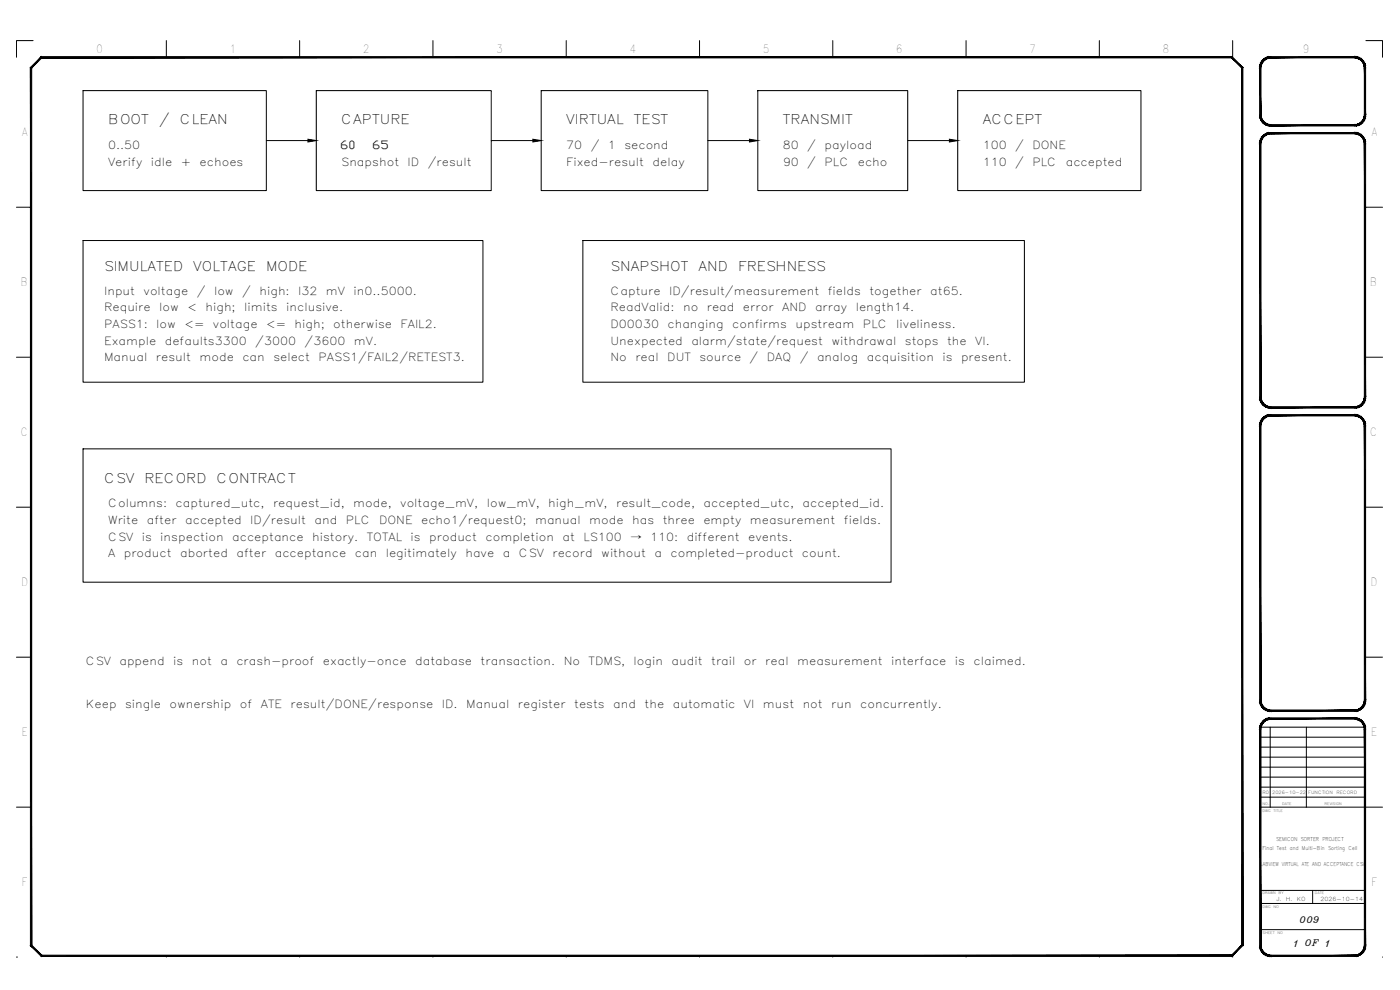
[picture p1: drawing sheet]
<svg xmlns="http://www.w3.org/2000/svg" width="420mm" height="297mm" viewBox="0 0 420 297" stroke-linecap="round" stroke-linejoin="round" font-family="sans-serif">
<g fill="none" stroke="#000" stroke-width=".3">
<path d="M9.9 12.2h-5v5M49.9 12.2v5M89.9 12.2v5M129.9 12.2v5M169.9 12.2v5M209.9 12.2v5M249.9 12.2v5M289.9 12.2v5M329.9 12.2v5M369.9 12.2v5M409.9 12.2h5v5M24.9 27.2h55v30h-55z"/>
<path d="M94.9 27.2h52.5v30h-52.5zM162.4 27.2h50v30h-50zM227.4 27.2h45v30h-45zM287.4 27.2h55v30h-55zM372.8 20.3v17.6M79.9 42.2h12.5M147.4 42.2h12.5M212.4 42.2h12.5M272.4 42.2h12.5M4.9 62.2h4.4M24.9 72.2h120v42.5h-120zM174.9 72.2h132.5v42.5h-132.5z"/>
<path d="M409.9 62.2h5M4.9 107.2h4.4M409.9 107.2h5M24.9 134.7h242.5v40h-242.5zM4.9 152.2h4.4M409.9 152.2h5M4.9 197.2h4.4M409.9 197.2h5M378.3 218.2h31.4M381.2 218.2v24M392.1 218.2v24M378.2 239.2h31.4"/>
<path d="M378.3 236.2h31.3M378.3 233.2h31.3M378.3 230.2h31.3M378.3 227.2h31.4M378.3 224.2h31.4M378.3 221.2h31.4M4.9 242.2h4.4M372.8 259.4v24.2M378.2 242.2h31.4M409.9 242.2h5M378.2 278.9h31.4M378.2 271.1h31.4"/>
<path d="M378.2 267.2h31.4M393.9 267.2v3.9M4.9 287.2h.1M49.9 286.8v.4M89.9 286.8v.4M129.9 286.8v.4M169.9 286.8v.4M209.9 286.8v.4M249.9 286.8v.4M289.9 286.8v.4M329.9 286.8v.4M369.9 286.5v.7"/>
<path d="M414.9 287.2h.1"/>
</g>
<g fill="#000" stroke="#000" stroke-width=".3">
<path d="M92.4 41.8l2.5 .4-2.5 .4zM159.9 41.8l2.5 .4-2.5 .4zM224.9 41.8l2.5 .4-2.5 .4zM284.9 41.8l2.5 .4-2.5 .4z"/>
<path d="M380.9 17h.5v.4zM380.9 17v.4h.5zM380.4 17.2l.5-.2v.4zM380.4 17.2l.1 .3 .4-.1zM379.9 17.3l.5-.1 .1 .3zM379.9 17.3l.2 .4 .4-.2zM379.4 17.6l.5-.3 .2 .4zM379.4 17.6l.3 .3 .4-.2zM379 18l.4-.4 .3 .3zM379 18l.3 .2 .4-.3zM379 18l.3 .2-.6 .2zM378.7 18.4l.3 .2 .3-.4zM378.7 18.4l.3 .2-.6 .2zM378.4 18.8l.4 .2 .2-.4zM378.4 18.8l.4 .2-.6 .3zM378.2 19.3l.4 .1 .2-.4zM378.2 19.3l.4 .1-.5 .4zM378.1 19.8l.4 .1 .1-.5zM378.1 19.8l.4 .1-.5 .4zM378.5 19.9l-.5 .4h.4z"/>
<path d="M381.4 17.4h25.1v-.4zM381.4 17h25.1l-25.1 .4z"/>
<path d="M378 34.5h.4l-.3 .5zM378.4 34.5l-.3 .5 .4-.1zM378.1 35l.4-.1-.3 .6zM378.5 34.9l-.3 .6 .4-.1zM378.2 35.5l.4-.1-.2 .6zM378.6 35.4l-.2 .6 .4-.2zM378.4 36l.4-.2-.1 .6zM378.8 35.8l-.1 .6 .3-.2zM378.7 36.4l.3-.2v.6zM379 36.2v.6l.3-.3zM379 36.8l.3-.3 .1 .7zM379.3 36.5l.1 .7 .3-.4zM379.7 36.8l.2 .6-.5-.2zM379.7 36.8l.2 .6 .2-.3zM380.1 37.1l.3 .5-.5-.2zM380.1 37.1l.3 .5 .1-.3zM380.5 37.3l.4 .5-.5-.2zM380.5 37.3l.4 .5v-.4zM380.9 37.4l.5 .4h-.5zM380.9 37.4l.5 .4v-.4z"/>
<path d="M378 20.3l.4 14.2v-14.2zM378 20.3l.4 14.2h-.4z"/>
<path d="M380.9 39.8h.5v.3zM380.9 39.8v.4l.5-.1zM380.4 39.9l.5-.1v.4zM380.4 39.9l.1 .4 .4-.1zM379.9 40.1l.5-.2 .1 .4zM379.9 40.1l.2 .4 .4-.2zM379.4 40.4l.5-.3 .2 .4zM379.4 40.4l.3 .3 .4-.2zM379 40.7l.4-.3 .3 .3zM379 40.7l.3 .3 .4-.3zM379 40.7l.3 .3-.6 .1zM378.7 41.1l.3 .3 .3-.4zM378.7 41.1l.3 .3-.6 .2zM378.4 41.6l.4 .2 .2-.4zM378.4 41.6l.4 .2-.6 .3zM378.2 42.1l.4 .1 .2-.4zM378.2 42.1l.4 .1-.5 .4zM378.1 42.6h.4l.1-.4zM378.1 42.6h.4l-.5 .5zM378.5 42.6l-.5 .5h.4z"/>
<path d="M381.4 37.8h25.1v-.4zM381.4 37.4h25.1l-25.1 .4z"/>
<path d="M406.5 37.4l.5 .4h-.5zM406.5 37.4l.5 .4v-.4zM407 37.4l.5 .2-.5 .2zM407 37.4l.5 .2-.1-.3zM407.4 37.3l.6 .1-.5 .2zM407.4 37.3l.6 .1-.2-.3zM407.8 37.1l.7 .1-.5 .2zM407.8 37.1l.7 .1-.3-.4zM408.2 36.8h.7l-.4 .4zM408.2 36.8h.7l-.3-.3zM408.6 36.5l.6-.1-.3 .4zM408.9 36.2l-.3 .3 .6-.1zM408.9 36.2l.6-.2-.3 .4zM409.1 35.8l-.2 .4 .6-.2zM409.1 35.8l.6-.3-.2 .5zM409.3 35.4l-.2 .4 .6-.3zM409.3 35.4l.5-.4-.1 .5zM409.4 34.9l-.1 .5 .5-.4zM409.8 34.5v.5l-.4-.1zM409.5 34.5l-.1 .4 .4-.4z"/>
<path d="M409.5 20.3l.3 14.2v-14.2zM409.5 20.3l.3 14.2h-.3z"/>
<path d="M409.8 19.8v.5h-.3zM409.4 19.9l.1 .4 .3-.5zM409.7 19.3l.1 .5-.4 .1zM409.3 19.4l.1 .5 .3-.6zM409.5 18.8l.2 .5-.4 .1zM409.1 19l.2 .4 .2-.6zM409.2 18.4l.3 .4-.4 .2zM408.9 18.6l.2 .4 .1-.6zM408.9 18l.3 .4-.3 .2zM408.9 18l-.3 .2 .3 .4zM408.5 17.6l.4 .4-.3 .2zM408.5 17.6l-.3 .3 .4 .3zM408 17.3l.5 .3-.3 .3zM408 17.3l-.2 .4 .4 .2zM407.5 17.2l.5 .1-.2 .4zM407.5 17.2l-.1 .3 .4 .2zM407 17l.5 .2-.1 .3zM407 17v.4l.4 .1zM406.5 17h.5v.4zM406.5 17v.4h.5z"/>
<path d="M378 43.1l.4 76v-76zM378 43.1l.4 76h-.4z"/>
<path d="M381.4 40.1h25.1v-.3zM381.4 39.8h25.1l-25.1 .3z"/>
<path d="M409.5 43.1l.3 76v-76zM409.5 43.1l.3 76h-.3z"/>
<path d="M409.8 42.6v.5h-.3zM409.4 42.6l.1 .5 .3-.5zM409.7 42.1l.1 .5h-.4zM409.3 42.2l.1 .4 .3-.5zM409.5 41.6l.2 .5-.4 .1zM409.1 41.8l.2 .4 .2-.6zM409.2 41.1l.3 .5-.4 .2zM408.9 41.4l.2 .4 .1-.7zM408.9 40.7l.3 .4-.3 .3zM408.9 40.7l-.3 .3 .3 .4zM408.5 40.4l.4 .3-.3 .3zM408.5 40.4l-.3 .3 .4 .3zM408 40.1l.5 .3-.3 .3zM408 40.1l-.2 .4 .4 .2zM407.5 39.9l.5 .2-.2 .4zM407.5 39.9l-.1 .4 .4 .2zM407 39.8l.5 .1-.1 .4zM407 39.8v.4l.4 .1zM406.5 39.8h.5v.4zM406.5 39.8v.3l.5 .1z"/>
<path d="M378 119.1h.4l-.3 .5zM378.4 119.1l-.3 .5h.4zM378.1 119.6h.4l-.3 .5zM378.5 119.6l-.3 .5 .4-.1zM378.2 120.1l.4-.1-.2 .6zM378.6 120l-.2 .6 .4-.2zM378.4 120.6l.4-.2-.1 .7zM378.8 120.4l-.1 .7 .3-.3zM378.7 121.1l.3-.3v.7zM379 120.8v.7l.3-.3zM379 121.5l.3-.3 .1 .6zM379.3 121.2l.1 .6 .3-.3zM379.7 121.5l.2 .6-.5-.3zM379.7 121.5l.2 .6 .2-.4zM380.1 121.7l.3 .6-.5-.2zM380.1 121.7l.3 .6 .1-.4zM380.5 121.9l.4 .5-.5-.1zM380.5 121.9l.4 .5v-.4zM380.9 122l.5 .4h-.5zM380.9 122l.5 .4v-.4z"/>
<path d="M378 127.7l.4 82.4v-82.4zM378 127.7l.4 82.4h-.4z"/>
<path d="M381.4 122v.4l25.1-.4zM381.4 122.4l25.1-.4v.4z"/>
<path d="M381.4 124.4v.4l25.1-.4zM381.4 124.8l25.1-.4v.4z"/>
<path d="M380.9 124.5l.5-.1v.4zM380.9 124.5v.3h.5zM380.4 124.6l.5-.1v.3zM380.4 124.6l.1 .3 .4-.1zM379.9 124.8l.5-.2 .1 .3zM379.9 124.8l.2 .3 .4-.2zM379.4 125l.5-.2 .2 .3zM379.4 125l.3 .4 .4-.3zM379 125.4l.4-.4 .3 .4zM379 125.4l.3 .3 .4-.3zM379 125.4l.3 .3-.6 .1zM378.7 125.8l.3 .2 .3-.3zM378.7 125.8l.3 .2-.6 .2zM378.4 126.2l.4 .2 .2-.4zM378.4 126.2l.4 .2-.6 .3zM378.2 126.7l.4 .1 .2-.4zM378.2 126.7l.4 .1-.5 .4zM378.1 127.2l.4 .1 .1-.5zM378.1 127.2l.4 .1-.5 .4zM378.5 127.3l-.5 .4h.4z"/>
<path d="M406.5 122l.5 .4h-.5zM406.5 122l.5 .4v-.4zM407 122l.5 .3-.5 .1zM407 122l.5 .3-.1-.4zM407.4 121.9l.6 .2-.5 .2zM407.4 121.9l.6 .2-.2-.4zM407.8 121.7l.7 .1-.5 .3zM407.8 121.7l.7 .1-.3-.3zM408.2 121.5h.7l-.4 .3zM408.2 121.5h.7l-.3-.3zM408.6 121.2l.6-.1-.3 .4zM408.9 120.8l-.3 .4 .6-.1zM408.9 120.8l.6-.2-.3 .5zM409.1 120.4l-.2 .4 .6-.2zM409.1 120.4l.6-.3-.2 .5zM409.3 120l-.2 .4 .6-.3zM409.3 120l.5-.4-.1 .5zM409.4 119.6l-.1 .4 .5-.4zM409.8 119.1v.5h-.4zM409.5 119.1l-.1 .5 .4-.5z"/>
<path d="M409.8 127.2v.5h-.3zM409.4 127.3l.1 .4 .3-.5zM409.7 126.7l.1 .5-.4 .1zM409.3 126.8l.1 .5 .3-.6zM409.5 126.2l.2 .5-.4 .1zM409.1 126.4l.2 .4 .2-.6zM409.2 125.8l.3 .4-.4 .2zM408.9 126l.2 .4 .1-.6zM408.9 125.4l.3 .4-.3 .2zM408.9 125.4l-.3 .3 .3 .3zM408.5 125l.4 .4-.3 .3zM408.5 125l-.3 .4 .4 .3zM408 124.8l.5 .2-.3 .4zM408 124.8l-.2 .3 .4 .3zM407.5 124.6l.5 .2-.2 .3zM407.5 124.6l-.1 .3 .4 .2zM407 124.5l.5 .1-.1 .3zM407 124.5v.3l.4 .1zM406.5 124.4l.5 .1v.3zM406.5 124.4v.4h.5z"/>
<path d="M409.5 127.7l.3 82.4v-82.4zM409.5 127.7l.3 82.4h-.3z"/>
<path d="M378 210.1h.4l-.3 .5zM378.4 210.1l-.3 .5h.4zM378.1 210.6h.4l-.3 .5zM378.5 210.6l-.3 .5 .4-.1zM378.2 211.1l.4-.1-.2 .6zM378.6 211l-.2 .6 .4-.2zM378.4 211.6l.4-.2-.1 .7zM378.8 211.4l-.1 .7 .3-.3zM378.7 212.1l.3-.3v.7zM379 211.8v.7l.3-.3zM379 212.5l.3-.3 .1 .6zM379.3 212.2l.1 .6 .3-.3zM379.7 212.5l.2 .6-.5-.3zM379.7 212.5l.2 .6 .2-.4zM380.1 212.7l.3 .6-.5-.2zM380.1 212.7l.3 .6 .1-.4zM380.5 212.9l.4 .5-.5-.1zM380.5 212.9l.4 .5v-.4zM380.9 213l.5 .4h-.5zM380.9 213l.5 .4v-.4z"/>
<path d="M378 218.7l.4 64.9v-64.9zM378 218.7l.4 64.9h-.4z"/>
<path d="M381.4 213v.4l25.1-.4zM381.4 213.4l25.1-.4v.4z"/>
<path d="M381.4 215.4v.4l25.1-.4zM381.4 215.8l25.1-.4v.4z"/>
<path d="M380.9 215.4h.5v.4zM380.9 215.4v.4h.5zM380.4 215.6l.5-.2v.4zM380.4 215.6l.1 .3 .4-.1zM379.9 215.8l.5-.2 .1 .3zM379.9 215.8l.2 .3 .4-.2zM379.4 216l.5-.2 .2 .3zM379.4 216l.3 .4 .4-.3zM379 216.4l.4-.4 .3 .4zM379 216.4l.3 .3 .4-.3zM379 216.4l.3 .3-.6 .1zM378.7 216.8l.3 .2 .3-.3zM378.7 216.8l.3 .2-.6 .2zM378.4 217.2l.4 .2 .2-.4zM378.4 217.2l.4 .2-.6 .3zM378.2 217.7l.4 .1 .2-.4zM378.2 217.7l.4 .1-.5 .4zM378.1 218.2l.4 .1 .1-.5zM378.1 218.2l.4 .1-.5 .4zM378.5 218.3l-.5 .4h.4z"/>
<path d="M406.5 213l.5 .4h-.5zM406.5 213l.5 .4v-.4zM407 213l.5 .3-.5 .1zM407 213l.5 .3-.1-.4zM407.4 212.9l.6 .2-.5 .2zM407.4 212.9l.6 .2-.2-.4zM407.8 212.7l.7 .1-.5 .3zM407.8 212.7l.7 .1-.3-.3zM408.2 212.5h.7l-.4 .3zM408.2 212.5h.7l-.3-.3zM408.6 212.2l.6-.1-.3 .4zM408.9 211.8l-.3 .4 .6-.1zM408.9 211.8l.6-.2-.3 .5zM409.1 211.4l-.2 .4 .6-.2zM409.1 211.4l.6-.3-.2 .5zM409.3 211l-.2 .4 .6-.3zM409.3 211l.5-.4-.1 .5zM409.4 210.6l-.1 .4 .5-.4zM409.8 210.1v.5h-.4zM409.5 210.1l-.1 .5 .4-.5z"/>
<path d="M409.8 218.2v.5h-.3zM409.4 218.3l.1 .4 .3-.5zM409.7 217.7l.1 .5-.4 .1zM409.3 217.8l.1 .5 .3-.6zM409.5 217.2l.2 .5-.4 .1zM409.1 217.4l.2 .4 .2-.6zM409.2 216.8l.3 .4-.4 .2zM408.9 217l.2 .4 .1-.6zM408.9 216.4l.3 .4-.3 .2zM408.9 216.4l-.3 .3 .3 .3zM408.5 216l.4 .4-.3 .3zM408.5 216l-.3 .4 .4 .3zM408 215.8l.5 .2-.3 .4zM408 215.8l-.2 .3 .4 .3zM407.5 215.6l.5 .2-.2 .3zM407.5 215.6l-.1 .3 .4 .2zM407 215.4l.5 .2-.1 .3zM407 215.4v.4l.4 .1zM406.5 215.4h.5v.4zM406.5 215.4v.4h.5z"/>
<path d="M409.5 218.7l.3 64.9v-64.9zM409.5 218.7l.3 64.9h-.3z"/>
<path d="M372.6 20.4v263.2l.4 .1zM372.6 20.4l.4-.2v263.5zM369.6 17.4l3 3 .4-.2zM369.8 17l3.2 3.2-3.4-2.8zM12.5 17.4h357.1l.2-.4zM12.4 17h357.4l-357.3 .4zM12.4 17l-2.9 3.4 3-3zM12.4 17l-2.9 3.4-.4-.2zM9.1 20.2l.4 263.4v-263.2zM9.1 20.2l.4 263.4-.4 .1zM9.1 283.7l3.4 2.9-3-3zM9.1 283.7l3.4 2.9-.1 .4zM12.5 286.6l-.1 .4 357.2-.4zM12.4 287l357.2-.4 .2 .4zM369.6 286.6l.2 .4 2.8-3.4zM372.6 283.6l.4 .1-3.2 3.3z"/>
<path d="M378 283.6h.4l-.3 .6zM378.4 283.6l-.3 .6 .4-.1zM378.1 284.2l.4-.1-.3 .6zM378.5 284.1l-.3 .6 .4-.1zM378.2 284.7l.4-.1-.2 .6zM378.6 284.6l-.2 .6 .4-.2zM378.4 285.2l.4-.2-.1 .6zM378.8 285l-.1 .6 .3-.2zM378.7 285.6l.3-.2v.6zM379 285.4v.6l.3-.3zM379 286l.3-.3 .1 .6zM379.3 285.7l.1 .6 .3-.3zM379.7 286l.2 .6-.5-.3zM379.7 286l.2 .6 .2-.3zM380.1 286.3l.3 .5-.5-.2zM380.1 286.3l.3 .5 .1-.4zM380.5 286.4l.4 .5-.5-.1zM380.5 286.4l.4 .5v-.4zM380.9 286.5l.5 .5-.5-.1zM380.9 286.5l.5 .5v-.4z"/>
<path d="M381.4 286.6v.4l25.1-.4zM381.4 287l25.1-.4v.4z"/>
<path d="M406.5 286.6l.5 .3-.5 .1zM406.5 286.6l.5 .3v-.4zM407 286.5l.5 .3-.5 .1zM407 286.5l.5 .3-.1-.4zM407.4 286.4l.6 .2-.5 .2zM407.4 286.4l.6 .2-.2-.3zM407.8 286.3h.7l-.5 .3zM407.8 286.3h.7l-.3-.3zM408.2 286h.7l-.4 .3zM408.2 286h.7l-.3-.3zM408.6 285.7l.6-.1-.3 .4zM408.9 285.4l-.3 .3 .6-.1zM408.9 285.4l.6-.2-.3 .4zM409.1 285l-.2 .4 .6-.2zM409.1 285l.6-.3-.2 .5zM409.3 284.6l-.2 .4 .6-.3zM409.3 284.6l.5-.4-.1 .5zM409.4 284.1l-.1 .5 .5-.4zM409.8 283.6v.6l-.4-.1zM409.5 283.6l-.1 .5 .4-.5z"/>
</g>
<g font-size="4">
<text x="32.4" y="37.2">BOOT</text>
<text x="47.7" y="37.2">/</text>
<text x="53.9" y="37.2">CLEAN</text>
<text x="102.4" y="37.2">CAPTURE</text>
<text x="169.9" y="37.2">VIRTUAL</text>
<text x="190.2" y="37.2">TEST</text>
<text x="234.9" y="37.2">TRANSMIT</text>
<text x="294.9" y="37.2">ACCEPT</text>
<text x="31.2" y="81.4">SIMULATED</text>
<text x="58" y="81.4">VOLTAGE</text>
<text x="79.9" y="81.4">MODE</text>
<text x="183.2" y="81.4">SNAPSHOT</text>
<text x="209.7" y="81.4">AND</text>
<text x="221.5" y="81.4">FRESHNESS</text>
<text x="31.2" y="144.9">CSV</text>
<text x="43.4" y="144.9">RECORD</text>
<text x="65" y="144.9">CONTRACT</text>
</g>
<g font-size="3.5">
<text x="102.1" y="44.7">60</text>
<text x="111.7" y="44.7">65</text>
</g>
<g font-size="3.4">
<text x="29" y="15.9">0</text>
<text x="69.2" y="15.9">1</text>
<text x="109" y="15.9">2</text>
<text x="149" y="15.9">3</text>
<text x="189" y="16">4</text>
<text x="229" y="15.9">5</text>
<text x="269" y="15.9">6</text>
<text x="309" y="15.9">7</text>
<text x="349" y="15.9">8</text>
<text x="391" y="15.9">9</text>
<text x="6.4" y="40.9">A</text>
<text x="411.4" y="40.9">A</text>
<text x="32.4" y="44.7">0..50</text>
<text x="169.9" y="44.7">70</text>
<text x="177.3" y="44.7">/</text>
<text x="182.4" y="44.7">1</text>
<text x="187.4" y="44.7">second</text>
<text x="234.9" y="44.7">80</text>
<text x="242.3" y="44.7">/</text>
<text x="247.4" y="44.7">payload</text>
<text x="294.9" y="44.7">100</text>
<text x="304.7" y="44.7">/</text>
<text x="309.8" y="44.7">DONE</text>
<text x="32.4" y="49.7">Verify</text>
<text x="45.3" y="49.7">idle</text>
<text x="54.3" y="49.7">+</text>
<text x="59.9" y="49.7">echoes</text>
<text x="102.4" y="49.7">Snapshot</text>
<text x="122.3" y="49.7">ID</text>
<text x="128.4" y="49.7">/result</text>
<text x="169.9" y="49.7">Fixed-result</text>
<text x="195.8" y="49.7">delay</text>
<text x="234.9" y="49.7">90</text>
<text x="242.3" y="49.7">/</text>
<text x="247.4" y="49.7">PLC</text>
<text x="257.4" y="49.7">echo</text>
<text x="294.9" y="49.7">110</text>
<text x="304.7" y="49.7">/</text>
<text x="309.8" y="49.7">PLC</text>
<text x="319.8" y="49.7">accepted</text>
<text x="6.3" y="85.9">B</text>
<text x="31.2" y="88.4">Input</text>
<text x="43.1" y="88.4">voltage</text>
<text x="59.1" y="88.4">/</text>
<text x="64.2" y="88.4">low</text>
<text x="72.7" y="88.4">/</text>
<text x="77.9" y="88.4">high:</text>
<text x="89.5" y="88.4">I32</text>
<text x="97.8" y="88.4">mV</text>
<text x="106.1" y="88.4">in0..5000.</text>
<text x="183.2" y="88.4">Capture</text>
<text x="200.8" y="88.4">ID/result/measurement</text>
<text x="248.4" y="88.4">fields</text>
<text x="260.9" y="88.4">together</text>
<text x="279.2" y="88.4">at65.</text>
<text x="411.3" y="85.9">B</text>
<text x="31.2" y="93.4">Require</text>
<text x="47.8" y="93.4">low</text>
<text x="56.2" y="93.4">&lt;</text>
<text x="61.7" y="93.4">high;</text>
<text x="73.3" y="93.4">limits</text>
<text x="85.9" y="93.4">inclusive.</text>
<text x="183.2" y="93.4">ReadValid:</text>
<text x="205" y="93.4">no</text>
<text x="212.1" y="93.4">read</text>
<text x="223" y="93.4">error</text>
<text x="234.7" y="93.4">AND</text>
<text x="244.6" y="93.4">array</text>
<text x="256.8" y="93.4">length14.</text>
<text x="31.2" y="98.4">PASS1:</text>
<text x="46.9" y="98.4">low</text>
<text x="55.4" y="98.4">&lt;=</text>
<text x="63.9" y="98.4">voltage</text>
<text x="79.9" y="98.4">&lt;=</text>
<text x="88.4" y="98.4">high;</text>
<text x="100" y="98.4">otherwise</text>
<text x="120.2" y="98.4">FAIL2.</text>
<text x="183.2" y="98.4">D00030</text>
<text x="200.3" y="98.4">changing</text>
<text x="219.8" y="98.4">confirms</text>
<text x="238.7" y="98.4">upstream</text>
<text x="259" y="98.4">PLC</text>
<text x="269" y="98.4">liveliness.</text>
<text x="31.2" y="103.4">Example</text>
<text x="49.4" y="103.4">defaults3300</text>
<text x="76.6" y="103.4">/3000</text>
<text x="91.4" y="103.4">/3600</text>
<text x="106.2" y="103.4">mV.</text>
<text x="183.2" y="103.4">Unexpected</text>
<text x="207.5" y="103.4">alarm/state/request</text>
<text x="249.5" y="103.4">withdrawal</text>
<text x="271.5" y="103.4">stops</text>
<text x="284.2" y="103.4">the</text>
<text x="292.7" y="103.4">VI.</text>
<text x="31.2" y="108.4">Manual</text>
<text x="46.8" y="108.4">result</text>
<text x="59.9" y="108.4">mode</text>
<text x="72.8" y="108.4">can</text>
<text x="82" y="108.4">select</text>
<text x="95.6" y="108.4">PASS1/FAIL2/RETEST3.</text>
<text x="183.2" y="108.4">No</text>
<text x="190.7" y="108.4">real</text>
<text x="200.3" y="108.4">DUT</text>
<text x="209.9" y="108.4">source</text>
<text x="225" y="108.4">/</text>
<text x="230.2" y="108.4">DAQ</text>
<text x="240" y="108.4">/</text>
<text x="245.2" y="108.4">analog</text>
<text x="260.2" y="108.4">acquisition</text>
<text x="282.8" y="108.4">is</text>
<text x="288.4" y="108.4">present.</text>
<text x="6.3" y="130.9">C</text>
<text x="411.3" y="130.9">C</text>
<text x="32.4" y="152.2">Columns:</text>
<text x="52.7" y="152.2">captured_utc,</text>
<text x="81.9" y="152.2">request_id,</text>
<text x="106" y="152.2">mode,</text>
<text x="120.1" y="152.2">voltage_mV,</text>
<text x="146.1" y="152.2">low_mV,</text>
<text x="164.5" y="152.2">high_mV,</text>
<text x="184.9" y="152.2">result_code,</text>
<text x="211.1" y="152.2">accepted_utc,</text>
<text x="240.9" y="152.2">accepted_id.</text>
<text x="32.4" y="157.2">Write</text>
<text x="44.1" y="157.2">after</text>
<text x="55.6" y="157.2">accepted</text>
<text x="75.1" y="157.2">ID/result</text>
<text x="94.4" y="157.2">and</text>
<text x="103.8" y="157.2">PLC</text>
<text x="113.8" y="157.2">DONE</text>
<text x="126.4" y="157.2">echo1/request0;</text>
<text x="160.6" y="157.2">manual</text>
<text x="176.9" y="157.2">mode</text>
<text x="189.7" y="157.2">has</text>
<text x="198.9" y="157.2">three</text>
<text x="211.1" y="157.2">empty</text>
<text x="225.1" y="157.2">measurement</text>
<text x="253.3" y="157.2">fields.</text>
<text x="32.4" y="167.2">A</text>
<text x="32.4" y="162.2">CSV</text>
<text x="37.1" y="167.2">product</text>
<text x="42.5" y="162.2">is</text>
<text x="48.1" y="162.2">inspection</text>
<text x="54" y="167.2">aborted</text>
<text x="69.7" y="162.2">acceptance</text>
<text x="71" y="167.2">after</text>
<text x="82.5" y="167.2">acceptance</text>
<text x="93.7" y="162.2">history.</text>
<text x="106.5" y="167.2">can</text>
<text x="110.1" y="162.2">TOTAL</text>
<text x="115.8" y="167.2">legitimately</text>
<text x="123.2" y="162.2">is</text>
<text x="128.8" y="162.2">product</text>
<text x="139.7" y="167.2">have</text>
<text x="145.7" y="162.2">completion</text>
<text x="150.9" y="167.2">a</text>
<text x="155.7" y="167.2">CSV</text>
<text x="165.8" y="167.2">record</text>
<text x="168.8" y="162.2">at</text>
<text x="175.1" y="162.2">LS100</text>
<text x="180.4" y="167.2">without</text>
<text x="189.2" y="162.2">→</text>
<text x="195.1" y="162.2">110:</text>
<text x="196.4" y="167.2">a</text>
<text x="201.2" y="167.2">completed-product</text>
<text x="206.1" y="162.2">different</text>
<text x="224.5" y="162.2">events.</text>
<text x="240.7" y="167.2">count.</text>
<text x="6.4" y="175.9">D</text>
<text x="411.4" y="175.9">D</text>
<text x="25.7" y="199.4">CSV</text>
<text x="35.8" y="199.4">append</text>
<text x="52" y="199.4">is</text>
<text x="57.6" y="199.4">not</text>
<text x="66.1" y="199.4">a</text>
<text x="71" y="199.4">crash-proof</text>
<text x="96.9" y="199.4">exactly-once</text>
<text x="124.6" y="199.4">database</text>
<text x="144.2" y="199.4">transaction.</text>
<text x="169.2" y="199.4">No</text>
<text x="176.7" y="199.4">TDMS,</text>
<text x="190.2" y="199.4">login</text>
<text x="201.6" y="199.4">audit</text>
<text x="213.4" y="199.4">trail</text>
<text x="223.3" y="199.4">or</text>
<text x="229.7" y="199.4">real</text>
<text x="239.3" y="199.4">measurement</text>
<text x="267.4" y="199.4">interface</text>
<text x="286.6" y="199.4">is</text>
<text x="292.2" y="199.4">claimed.</text>
<text x="25.7" y="212.4">Keep</text>
<text x="37.5" y="212.4">single</text>
<text x="50.9" y="212.4">ownership</text>
<text x="72" y="212.4">of</text>
<text x="78.3" y="212.4">ATE</text>
<text x="87.2" y="212.4">result/DONE/response</text>
<text x="132.6" y="212.4">ID.</text>
<text x="139.9" y="212.4">Manual</text>
<text x="155.5" y="212.4">register</text>
<text x="172.3" y="212.4">tests</text>
<text x="184" y="212.4">and</text>
<text x="193.4" y="212.4">the</text>
<text x="201.9" y="212.4">automatic</text>
<text x="223.3" y="212.4">VI</text>
<text x="229" y="212.4">must</text>
<text x="240.9" y="212.4">not</text>
<text x="249.5" y="212.4">run</text>
<text x="258.2" y="212.4">concurrently.</text>
<text x="6.5" y="220.9">E</text>
<text x="411.5" y="220.9">E</text>
<text x="6.6" y="265.9">F</text>
<text x="411.6" y="265.9">F</text>
</g>
<g font-size="2.7">
<text x="390.1" y="276.8">009</text>
<text x="388.4" y="284">1</text>
<text x="391.7" y="283.9">OF</text>
<text x="397.9" y="284">1</text>
</g>
<g font-size="1.7">
<text x="383.1" y="270.3">J.</text>
<text x="385.9" y="270.3">H.</text>
<text x="389.2" y="270.3">KO</text>
<text x="396.3" y="270.3">2026-10-14</text>
</g>
<g font-size="1.6">
<text x="378.9" y="254.9">Final Test and Multi-Bin Sorting Cell</text>
<text x="383" y="252.4">SEMICON SORTER PROJECT</text>
<text x="378.3" y="260">LABVIEW VIRTUAL ATE AND ACCEPTANCE CSV</text>
</g>
<g font-size="1.3">
<text x="378.9" y="238.2">R0</text>
<text x="381.8" y="238.2">2026-10-22</text>
<text x="392.6" y="238.3">FUNCTION</text>
<text x="401.1" y="238.3">RECORD</text>
</g>
<g font-size="1.1">
<text x="378.9" y="243.5">DWG</text>
<text x="378.9" y="241.5">NO.</text>
<text x="382.2" y="243.5">TITLE</text>
<text x="384.8" y="241.5">DATE</text>
<text x="397.5" y="241.5">REVISION</text>
<text x="378.9" y="268.3">DRAWN</text>
<text x="383.7" y="268.3">BY</text>
<text x="394.6" y="268.3">DATE</text>
<text x="378.9" y="272.5">DWG</text>
<text x="382.2" y="272.5">NO</text>
<text x="378.9" y="280.2">SHEET</text>
<text x="383.4" y="280.2">NO</text>
</g>
</svg>
